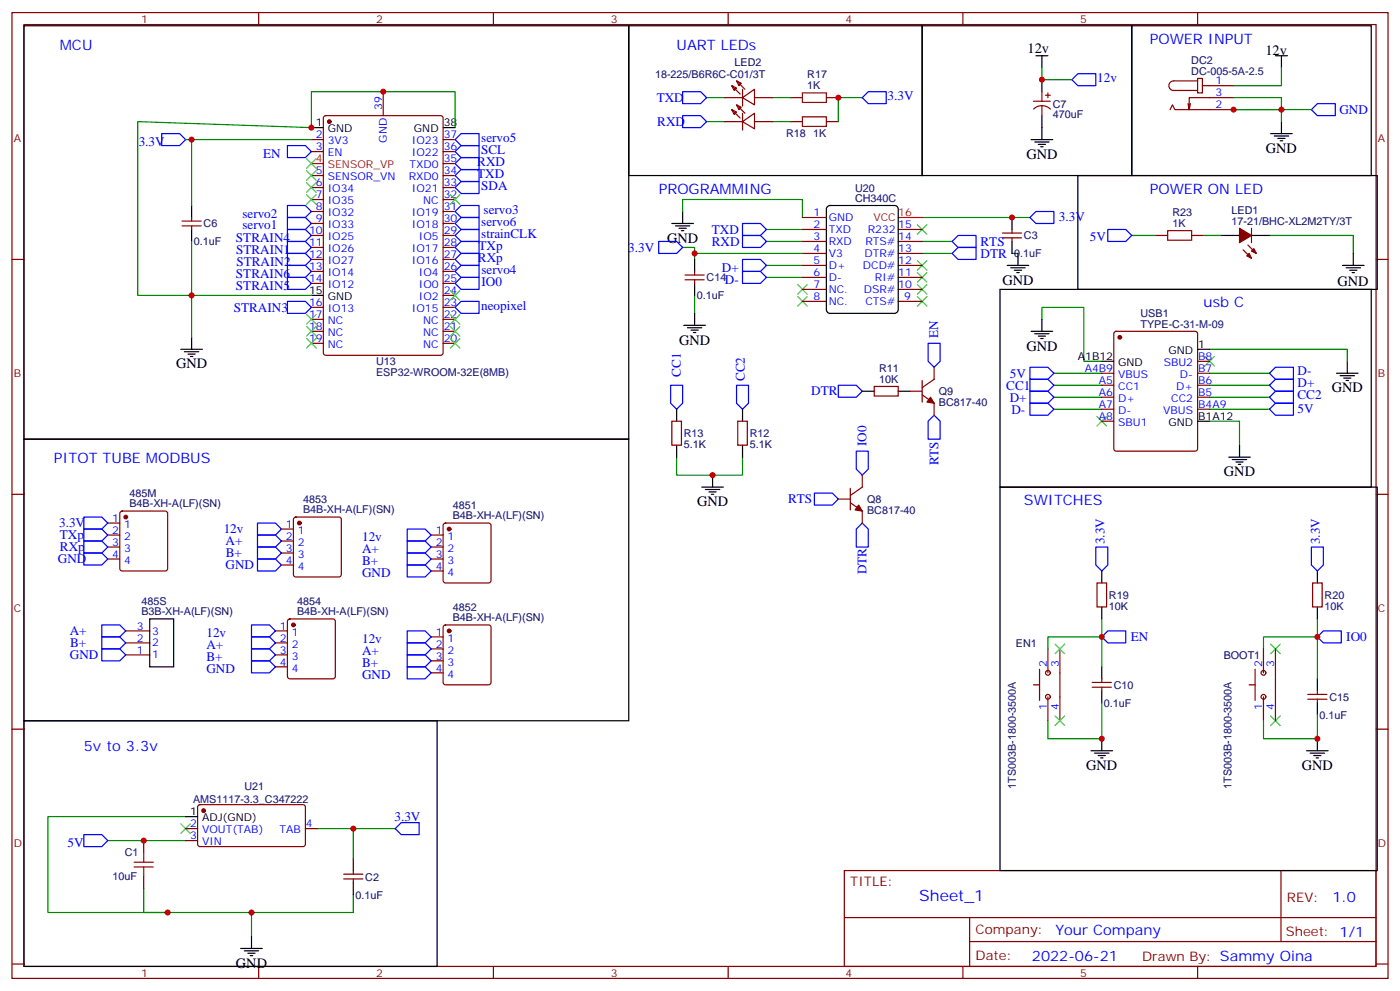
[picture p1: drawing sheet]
<svg xmlns="http://www.w3.org/2000/svg" width="412mm" height="292mm" viewBox="0 0 412 292" stroke-linecap="round" stroke-linejoin="round" font-family="sans-serif">
<g fill="none" stroke="#870000" stroke-width=".35">
<path d="M3.5 3.7h405.4v284.3h-405.4zM7.1 7.2h398.2v277.3h-398.2zM76.2 3.7v3.5M145.3 3.7v3.5M214.5 3.7v3.5M283.6 3.7v3.5M352.8 3.7v3.5M95.5 34.2l.5-.2h33.8l.7 .5v69.4l-.4 .6-34.1 .1-.7-.5-.1-69.4zM112.9 27v7M213.4 35.8h5.3M213.4 28.8h5.3M215.5 25.2l1.5 .7-.7 .7z"/>
<path d="M215.5 32.3l1.5 .7-.7 .7zM215.5 25.2l2.5 2.5M215.5 32.3l2.5 2.4M217 23.8l1.4 .7-.7 .7zM217 30.9l1.4 .7-.7 .7zM217 23.8l2.4 2.5M217 30.9l2.4 2.4M218.7 28.8l3.5-2.5v4.6zM218.7 35.8l3.5-2.5v4.6zM218.7 26.3v4.9M218.7 33.3v5M222.2 35.8h5.3"/>
<path d="M222.2 28.8h5.3M232.8 35.8h3.6M232.8 28.8h3.6M243.4 35.8h3.5M243.4 28.8h3.5M304.4 29.8h5M304.5 32.1a3.5 3.5 0 0 1 4.9 0M306.9 27v2.8M306.9 31.2v2.8M308 28h1.4M308.7 27.3v1.5M344.7 32.3l.7-1.4 .7 1.4h17.3"/>
<path d="M350.7 30.5l-.4 1.8M352.8 23.1h1.4v4.2h-1.4zM352.8 23.8h-7.1a1.41 1.41 0 0 0-1.4 1.4 1.41 1.41 0 0 0 1.4 1.4h7.1M354.2 25.2h9.2M363.4 28.8h-13.1v3.5l-.3-1.8M91.7 41.1h3.5M91.7 44.6h3.5M91.7 51.7h3.5M91.7 55.2h3.5M91.7 58.7h3.5M130.5 41.1h3.6M130.5 44.6h3.6"/>
<path d="M130.5 48.2h3.6M130.5 51.7h3.6M130.5 55.2h3.6M130.5 58.7h3.6M3.5 76.4h3.6M53.6 66.5h5.7M53.6 65.1h5.7M56.4 64v1.1M56.4 66.5v1.1M91.7 76.4h3.5M91.7 69.3h3.5M91.7 62.3h3.5"/>
<path d="M91.7 65.8h3.5M91.7 72.8h3.5M91.7 79.9h3.5M130.5 76.4h3.6M130.5 69.3h3.6M130.5 62.3h3.6M130.5 65.8h3.6M130.5 72.8h3.6M130.5 79.9h3.6M204.6 79.9v1.1M236.4 67.6h7M236.4 71.1h7"/>
<path d="M236.4 74.6h7M236.4 78.1h7M236.4 64h7M264.6 67.6h7M264.6 71.1h7M264.6 74.6h7M264.6 78.1h7M295.3 70h5.6M295.3 68.6h5.6M298.1 67.6v1M298.1 70v1.1M340.4 69.3h3.6"/>
<path d="M351 69.3h3.5M366.2 73.6l2.5 2.4M367.6 72.1l2.5 2.5M368.7 67.2v4.2M405.3 76.4h3.6M91.7 83.4h3.5M91.7 90.5h3.5M91.7 94h3.5M91.7 97.5h3.5M130.5 83.4h3.6M130.5 87h3.6M130.5 90.5h3.6"/>
<path d="M130.5 94h3.6M130.5 97.5h3.6M201.8 82.4h5.6M201.8 81h5.6M204.6 82.4v1M236.4 81.7h7M236.4 85.2h7M236.4 88.7h7M264.6 81.7h7M264.6 85.2h7M264.6 88.7h7M328.3 97.7l.5-.2h23.3l.5 .2 .2 .5v33.9l-.3 .5-.4 .2h-23.3l-.5-.2-.2-.5v-33.9z"/>
<path d="M91.7 101.1h3.5M130.5 101.1h3.6M257.5 113.8h7.1v2.8h-7.1zM268.1 115.2h3.5M271.6 116.2l3.6 2.5v3.5M271.6 112v6.4M275.2 108.1v3.6l-3.6 2.4M324.6 109.9h3.5M324.6 113.4h3.5M324.6 116.9h3.5M352.8 109.9h3.5M352.8 113.4h3.5"/>
<path d="M352.8 116.9h3.5M352.8 106.4h3.5M197.9 124h2.8v7.1h-2.8zM217.3 124h2.8v7.1h-2.8zM254 139.9v3.5l-3.5 2.5M324.6 120.5h3.5M324.6 124h3.5M352.8 120.5h3.5M3.5 145.5h3.6M31.7 154h3.6M31.7 157.5h3.6M35.5 150.7l.5-.2h12.7l.5 .2 .2 .5v16.2l-.2 .5-.5 .2h-12.7l-.5-.2-.2-.5v-16.2z"/>
<path d="M82.9 155.8h3.5M82.9 159.3h3.5M86.7 152.4l.4-.2h12.7l.5 .2 .2 .5v16.3l-.2 .5-.5 .2h-12.7l-.5-.3-.2-.4v-16.3zM127 157.5h3.5M130.8 154.2l.4-.2h12.7l.5 .2 .2 .5v16.2l-.2 .5-.5 .2h-12.7l-.5-.2-.2-.5v-16.2zM246.9 146.9h3.6M250.5 148l3.5 2.5v3.5M250.5 143.8v6.3M405.3 145.5h3.6M31.7 161h3.6M31.7 164.6h3.6M82.9 162.8h3.5"/>
<path d="M82.9 166.3h3.5M127 161h3.5M127 164.6h3.5M127 168.1h3.5M323.1 171.6h2.9v7.1h-2.9zM386.6 171.6h2.9v7.1h-2.9zM37 185.7h7.1M37 189.3h7.1M37 192.8h7.1M81.1 185.7h3.6M81.1 189.3h3.6M81.1 192.8h3.6"/>
<path d="M81.1 196.3h3.6M84.9 182.4l.5-.2h12.7l.5 .2 .2 .5v16.2l-.3 .5-.4 .2h-12.7l-.5-.2-.2-.5v-16.2zM127 187.5h3.5M127 191h3.5M127 194.6h3.5M127 198.1h3.5M130.8 184.2l.4-.2h12.7l.5 .2 .2 .5v16.2l-.2 .5-.5 .2h-12.7l-.5-.2-.2-.5v-16.2zM306.2 197v9.2M308.7 191v7.1M312.2 191v21.2M324.6 199.8v1.1M369.7 197v9.2"/>
<path d="M372.2 191v7.1M375.7 191v21.2M3.5 214.7h3.6M304.4 201.6h1.8M308.7 205.1v7.1M321.7 202.3h5.7M321.7 200.9h5.7M324.6 202.3v1.1M367.9 201.6h1.8M372.2 205.1v7.1M385.2 205.8h5.7M385.2 204.4h5.7"/>
<path d="M388.1 203.4v1M388.1 205.8v1.1M405.3 214.7h3.6M58.4 237.1l.5-.2h30.6l.5 .7-.1 11.2-.6 .4h-30.7l-.4-.7v-10.9zM42.3 247.5v3.5M42.3 258.1v3.5M54.7 243.9h3.5M54.7 247.5h3.5M90 243.9h3.5M101.2 258.8h5.7M101.2 257.4h5.7M104.1 256.3v1.1"/>
<path d="M104.1 258.8v1M248.7 256.3h156.6v28.2h-156.6zM377.3 256.3v20.9M248.7 270.1h156.5M285.6 277.2h119.6M285.6 270.1v14.2M3.5 283.8h3.6M76.2 284.5v3.5M145.3 284.5v3.5M214.5 284.5v3.5M283.6 284.5v3.5M352.8 284.5v3.5"/>
<path d="M405.3 283.8h3.6"/>
<circle cx="308.7" cy="198.1" r=".71"/>
<circle cx="372.2" cy="198.1" r=".71"/>
<circle cx="308.7" cy="205.1" r=".71"/>
<circle cx="372.2" cy="205.1" r=".71"/>
</g>
<g fill="none" stroke="#000" stroke-width=".35">
<path d="M7.1 7.6h178.1v121.7h-178.1zM185.2 7.6h86.4v44.1h-86.4zM271.6 7.6h61.8v44.1h-61.8zM305.2 16.4h3.5M306.9 16.4v3.5M333.4 7.6h70.5v44.1h-70.5zM375.7 16.4h3.5M377.5 16.4v3.5M91.7 37.6h3.5M130.5 37.6h3.6M306.9 23.5v3.5M306.9 34v7.1"/>
<path d="M374.3 39.3h6.3M377.5 35.8v3.5M303.7 41.1h6.4M304.8 41.8h4.2M305.9 42.5h2.1M306.6 43.2h.7M317.5 51.7h88.2v33.5h-88.2zM375.4 40h4.2M376.4 40.7h2.1M377.1 41.5h.7M56.4 60.5v3.5M56.4 67.6v3.5"/>
<path d="M197.9 65.8h6.4M199 66.5h4.2M200 67.2h2.1M200.7 67.9h.7M201.1 62.3v3.5M204.6 76.4v3.5M243.7 60.9l.8-.4h19l.9 .4 .2 .7v29.6l-.5 .8-.6 .3h-19l-.9-.5-.2-.6v-29.6zM296.7 78.1h6.3M297.7 78.8h4.3M298.1 64v3.6M298.1 71.1v3.5M298.8 79.6h2.1"/>
<path d="M299.9 74.6v3.5M359.8 69.3h5.3M368.7 69.3h5.2M395.5 78.1h6.3M396.5 78.8h4.3M397.6 79.6h2.1M398.6 74.6v3.5M56.4 99.3v3.5M91.7 87h3.5M201.4 95.8h6.4M202.5 96.5h4.2M203.6 97.2h2.1"/>
<path d="M204.3 97.9h.7M204.6 83.4v3.6M204.6 92.3v3.5M294.6 85.2h109.3v58.2h-109.3zM299.5 80.3h.7M303.7 97.5h6.4M304.8 98.2h4.2M305.9 99h2.1M306.6 99.7h.7M306.9 94v3.5M398.3 80.3h.7M53.3 102.8h6.3"/>
<path d="M54.3 103.5h4.3M55.4 104.2h2.1M56.1 105h.7M254 115.2h3.5M264.6 115.2h3.5M324.6 106.4h3.5M352.8 102.8h3.5M393.7 109.9h6.3M394.8 110.6h4.2M395.8 111.3h2.1M396.5 112h.7M396.9 106.4v3.5"/>
<path d="M7.1 129.3h178.1v82.9h-178.1zM199.3 120.5v3.5M199.3 131.1v3.5M209.9 139.9v3.5M218.7 120.5v3.5M218.7 131.1v3.5M352.8 124h3.5M361.9 134.6h6.4M363 135.3h4.2M364.1 136h2.1M364.8 136.7h.7M365.1 131.1v3.5"/>
<path d="M206.7 143.4h6.4M207.8 144.1h4.2M208.8 144.8h2.2M209.5 145.5h.8M294.6 143.4h111.1v112.9h-111.1zM324.6 168.1v3.5M324.6 178.7v3.5M388.1 168.1v3.5M388.1 178.7v3.5M44.1 182.2h7.1v14.1h-7.1zM324.6 196.3v3.5M388.1 199.8v3.6"/>
<path d="M7.1 212.2h121.7v72.3h-121.7zM324.6 203.4v3.5M324.6 217.5v3.5M388.1 206.9v3.5M388.1 217.5v3.5M321.4 221h6.3M322.4 221.7h4.3M323.5 222.4h2.1M324.2 223.1h.7M384.9 221h6.3M385.9 221.7h4.3M387 222.4h2.1"/>
<path d="M387.7 223.1h.7M54.7 240.4h3.5M104.1 252.8v3.5M104.1 259.8v3.5M70.9 279.2h6.4M72 279.9h4.2M74.1 275.7v3.5M73 280.6h2.1M73.7 281.3h.7"/>
</g>
<g fill="#870000" stroke="#870000" stroke-width=".35">
<path d="M365.1 67.2l3.6 2.1-3.6 2.1z"/>
<path d="M369.4 73.2l.7 1.4-1.4-.7z"/>
<path d="M367.2 75.3l.7-.7 .8 1.4z"/>
<path d="M252.9 148.7l1.1 1.8-2.1-.4z"/>
<path d="M274.1 116.9l1.1 1.8-2.2-.3z"/>
<circle cx="37" cy="152.2" r=".53"/>
<circle cx="88.2" cy="154" r=".53"/>
<circle cx="132.3" cy="155.8" r=".53"/>
<circle cx="132.3" cy="185.7" r=".53"/>
<circle cx="86.4" cy="184" r=".53"/>
<circle cx="329.8" cy="99.3" r=".53"/>
<circle cx="60" cy="238.7" r=".53"/>
<circle cx="97" cy="35.8" r=".53"/>
</g>
<g fill="none" stroke="#00f" stroke-width=".35">
<path d="M47.6 39.3h5.3l1.8 1.8-1.8 1.8h-5.3zM201.1 27h5.3l1.7 1.8-1.7 1.7h-5.3zM201.1 34h5.3l1.7 1.8-1.7 1.8h-5.3zM254 28.8l1.8-1.8h5.3v3.5h-5.3zM317.5 21.7h5.3v3.5h-5.3l-1.8-1.7zM386.3 32.3l1.8-1.8h5.2v3.5h-5.2zM84.7 42.9h5.3l1.7 1.7-1.7 1.8h-5.3zM134.1 51.7l1.7-1.8h5.3v3.5h-5.3zM134.1 48.2l1.7-1.8h5.3v3.5h-5.3zM134.1 44.6l1.7-1.7h5.3v3.5h-5.3zM134.1 41.1l1.7-1.8h5.3v3.6h-5.3zM135.8 53.4h5.3v3.6h-5.3l-1.7-1.8z"/>
<path d="M84.7 74.6h5.3l1.7 1.8-1.7 1.7h-5.3zM84.7 71.1h5.3l1.7 1.7-1.7 1.8h-5.3zM84.7 78.1h5.3l1.7 1.8-1.7 1.8h-5.3zM84.7 67.6h5.3l1.7 1.7-1.7 1.8h-5.3zM84.7 64h5.3l1.7 1.8-1.7 1.8h-5.3zM84.7 60.5h5.3l1.7 1.8-1.7 1.7h-5.3zM134.1 79.9l1.7-1.8h5.3v3.6h-5.3zM134.1 69.3l1.7-1.7h5.3v3.5h-5.3zM134.1 65.8l1.7-1.8h5.3v3.6h-5.3zM134.1 62.3l1.7-1.8h5.3v3.5h-5.3zM134.1 72.8l1.7-1.7h5.3v3.5h-5.3zM134.1 76.4l1.7-1.8h5.3v3.5h-5.3z"/>
<path d="M194 71.1h5.3l1.8 1.7-1.8 1.8h-5.3zM218.7 79.9h5.3l1.8 1.8-1.8 1.7h-5.3zM218.7 76.4h5.3l1.8 1.7-1.8 1.8h-5.3zM218.7 69.3h5.3l1.8 1.8-1.8 1.7h-5.3zM218.7 65.8h5.3l1.8 1.8-1.8 1.7h-5.3zM280.5 74.6l1.7-1.8h5.3v3.6h-5.3zM282.2 69.3h5.3v3.5h-5.3l-1.7-1.7zM303.4 64l1.8-1.7h5.2v3.5h-5.2zM326.3 67.6h5.3l1.8 1.7-1.8 1.8h-5.3zM84.7 88.7h5.3l1.7 1.8-1.7 1.8h-5.3zM84.7 81.7h5.3l1.7 1.7-1.7 1.8h-5.3zM134.1 90.5l1.7-1.8h5.3v3.6h-5.3z"/>
<path d="M134.1 83.4l1.7-1.7h5.3v3.5h-5.3zM197.6 113.4h3.5v5.3l-1.8 1.8-1.7-1.8zM217 113.4h3.5v5.3l-1.8 1.8-1.7-1.8zM246.9 113.4h5.3l1.8 1.8-1.8 1.7h-5.3zM273.4 101.1h3.5v5.3l-1.7 1.7-1.8-1.7zM303.4 118.7h5.3l1.7 1.8-1.7 1.7h-5.3zM303.4 115.2h5.3l1.7 1.7-1.7 1.8h-5.3zM303.4 111.7h5.3l1.7 1.7-1.7 1.8h-5.3zM303.4 108.1h5.3l1.7 1.8-1.7 1.8h-5.3zM373.9 113.4l1.8-1.7h5.3v3.5h-5.3zM373.9 109.9l1.8-1.8h5.3v3.6h-5.3zM373.9 116.9l1.8-1.7h5.3v3.5h-5.3z"/>
<path d="M252.2 132.8h3.6v5.3l-1.8 1.8-1.8-1.8zM275.2 122.2l1.7 1.8v5.3h-3.5v-5.3zM373.9 120.5l1.8-1.8h5.3v3.5h-5.3zM24.7 152.2h5.3l1.7 1.8-1.7 1.8h-5.3zM24.7 155.8h5.3l1.7 1.7-1.7 1.8h-5.3zM24.7 159.3h5.3l1.7 1.7-1.7 1.8h-5.3zM75.8 154h5.3l1.8 1.8-1.8 1.7h-5.3zM75.8 157.5h5.3l1.8 1.8-1.8 1.7h-5.3zM119.9 155.8h5.3l1.8 1.7-1.8 1.8h-5.3zM119.9 159.3h5.3l1.8 1.7-1.8 1.8h-5.3zM239.9 145.2h5.3l1.7 1.7-1.7 1.8h-5.3zM254 154l1.8 1.8v5.2h-3.6v-5.2z"/>
<path d="M24.7 162.8h5.3l1.7 1.8-1.7 1.7h-5.3zM75.8 164.6h5.3l1.8 1.7-1.8 1.8h-5.3zM75.8 161h5.3l1.8 1.8-1.8 1.8h-5.3zM119.9 162.8h5.3l1.8 1.8-1.8 1.7h-5.3zM119.9 166.3h5.3l1.8 1.8-1.8 1.8h-5.3zM322.8 161h3.5v5.3l-1.7 1.8-1.8-1.8zM386.3 161h3.5v5.3l-1.7 1.8-1.8-1.8zM30 184h5.3l1.7 1.7-1.7 1.8h-5.3zM30 187.5h5.3l1.7 1.8-1.7 1.7h-5.3zM30 191h5.3l1.7 1.8-1.7 1.8h-5.3zM74.1 184h5.3l1.7 1.7-1.7 1.8h-5.3zM74.1 187.5h5.3l1.7 1.8-1.7 1.7h-5.3z"/>
<path d="M74.1 191h5.3l1.7 1.8-1.7 1.8h-5.3zM74.1 194.6h5.3l1.7 1.7-1.7 1.8h-5.3zM119.9 185.7h5.3l1.8 1.8-1.8 1.8h-5.3zM119.9 189.3h5.3l1.8 1.7-1.8 1.8h-5.3zM119.9 192.8h5.3l1.8 1.8-1.8 1.7h-5.3zM119.9 196.3h5.3l1.8 1.8-1.8 1.7h-5.3zM324.6 187.5l1.7-1.8h5.3v3.6h-5.3zM388.1 187.5l1.7-1.8h5.3v3.6h-5.3zM24.7 245.7h5.3l1.7 1.8-1.7 1.7h-5.3zM116.4 243.9l1.8-1.7h5.3v3.5h-5.3z"/>
</g>
<path d="M236.4 34.4h7v2.8h-7zM236.4 27.3h7v2.9h-7zM344 67.9h7v2.8h-7zM39.5 255.2h5.7M39.5 253.8h5.7M42.3 251v2.8M42.3 255.2v2.9" fill="none" stroke="#a10000" stroke-width=".35"/>
<g fill="none" stroke="#008700" stroke-width=".35">
<path d="M306.9 19.9v3.6h8.8M377.5 19.9v5.3h-14.1M134.1 37.6v-10.6h-42.4v10.6l-51.1-1.8v51.2h15.8v-15.9M208.1 28.8h5.3M208.1 35.8h5.3M227.5 28.8h5.3M227.5 35.8h5.3M254 28.8h-7.1v7M363.4 28.8h14.1v7M377.5 32.3h-14.1h22.9M54.7 41.1h37M56.4 41.1v19.4"/>
<path d="M201.1 72.8h3.5v3.6M201.1 62.3v-3.6h35.3v5.3M204.6 74.6h31.8M225.8 78.1h10.6M225.8 71.1h10.6M225.8 67.6h10.6M271.6 71.1h8.9M271.6 74.6h8.9M271.6 64h31.8M298.1 74.6h1.8M333.4 69.3h7M354.5 69.3h5.3"/>
<path d="M373.9 69.3h24.7v5.3M91.7 87h-35.3v12.3M204.6 87v5.3M225.8 81.7h10.6M306.9 94v-3.5h12.4v15.9h5.3M310.4 116.9h14.2M310.4 113.4h14.2M310.4 109.9h14.2M356.3 102.8h40.6v3.6M356.3 116.9h17.6M356.3 113.4h17.6M356.3 109.9h17.6"/>
<path d="M199.3 134.6v5.3h19.4v-5.3M310.4 120.5h14.2M356.3 124h8.8v7.1M356.3 120.5h17.6M308.7 191v-3.5h15.9v8.8M324.6 182.2v5.3M372.2 191v-3.5h15.9v12.3M388.1 182.2v5.3M324.6 206.9v10.6h-15.9v-5.3M388.1 210.4v7.1h-15.9v-5.3M31.7 247.5h23M54.7 240.4h-40.6v28.2h35.3"/>
<path d="M93.5 243.9h22.9M104.1 243.9v8.9M42.3 261.6v7h31.8v7.1M104.1 263.3v5.3h-30"/>
</g>
<g fill="none" stroke="#3c3" stroke-width=".35">
<path d="M90.3 57.3l2.8 2.8M90.3 53.8l2.8 2.8M90.3 50.3l2.8 2.8M90.3 46.7l2.8 2.9M93.1 57.3l-2.8 2.8M93.1 53.8l-2.8 2.8M93.1 50.3l-2.8 2.8M93.1 46.7l-2.8 2.9M132.6 57.3l2.9 2.8M135.5 57.3l-2.9 2.8M270.2 66.1l2.8 2.9M270.2 76.7l2.8 2.9"/>
<path d="M273 66.1l-2.8 2.9M273 76.7l-2.8 2.9M90.3 99.7l2.8 2.8M90.3 96.1l2.8 2.9M90.3 92.6l2.8 2.8M93.1 99.7l-2.8 2.8M93.1 96.1l-2.8 2.9M93.1 92.6l-2.8 2.8M132.6 99.7l2.9 2.8M132.6 96.1l2.9 2.9M132.6 92.6l2.9 2.8M132.6 85.5l2.9 2.9"/>
<path d="M135.5 99.7l-2.9 2.8M135.5 96.1l-2.9 2.9M135.5 92.6l-2.9 2.8M135.5 85.5l-2.9 2.9M234.9 87.3l2.9 2.8M234.9 83.8l2.9 2.8M237.8 87.3l-2.9 2.8M237.8 83.8l-2.9 2.8M270.2 87.3l2.8 2.8M270.2 83.8l2.8 2.8M270.2 80.3l2.8 2.8M273 87.3l-2.8 2.8"/>
<path d="M273 83.8l-2.8 2.8M273 80.3l-2.8 2.8M354.9 105l2.8 2.8M357.7 105l-2.8 2.8M323.1 122.6l2.9 2.8M326 122.6l-2.9 2.8M310.8 189.6l2.8 2.8M313.6 189.6l-2.8 2.8M374.3 189.6l2.8 2.8M377.1 189.6l-2.8 2.8M310.8 210.8l2.8 2.8M313.6 210.8l-2.8 2.8"/>
<path d="M374.3 210.8l2.8 2.8M377.1 210.8l-2.8 2.8M53.3 242.5l2.8 2.9M56.1 242.5l-2.8 2.9"/>
</g>
<path d="M91.7 48.2h3.5M264.6 64h7" fill="none" stroke="#f00" stroke-width=".35"/>
<g fill="#c00">
<circle cx="246.9" cy="28.8" r=".88"/>
<circle cx="209.9" cy="139.9" r=".88"/>
<circle cx="204.6" cy="74.6" r=".88"/>
<circle cx="298.1" cy="64" r=".88"/>
<circle cx="324.6" cy="187.5" r=".88"/>
<circle cx="388.1" cy="187.5" r=".88"/>
<circle cx="388.1" cy="217.5" r=".88"/>
<circle cx="324.6" cy="217.5" r=".88"/>
<circle cx="74.1" cy="268.6" r=".88"/>
<circle cx="49.4" cy="268.6" r=".88"/>
<circle cx="104.1" cy="243.9" r=".88"/>
<circle cx="42.3" cy="247.5" r=".88"/>
<circle cx="56.4" cy="87" r=".88"/>
<circle cx="56.4" cy="41.1" r=".88"/>
<circle cx="112.9" cy="27" r=".88"/>
<circle cx="91.7" cy="37.6" r=".88"/>
<circle cx="306.9" cy="23.5" r=".88"/>
<circle cx="377.5" cy="32.3" r=".88"/>
<circle cx="363.4" cy="32.3" r=".88"/>
</g>
<text font-size="4.6" fill="#00f" x="270.8" y="265.3">Sheet_1</text>
<g font-size="4.2" fill="#00f">
<text x="17.6" y="14.6">MCU</text>
<text x="199.3" y="14.6">UART LEDs</text>
<text x="338.7" y="12.9">POWER INPUT</text>
<text x="194" y="57">PROGRAMMING</text>
<text x="338.7" y="57">POWER ON LED</text>
<text x="354.5" y="90.5">usb C</text>
<text x="15.9" y="136.3">PITOT TUBE MODBUS</text>
<text x="301.6" y="148.7">SWITCHES</text>
<text x="24.7" y="221">5v to 3.3v</text>
<text x="392.5" y="265.6">1.0</text>
<text x="310.9" y="275.1">Your Company</text>
<text x="304" y="282.9">2022-06-21</text>
</g>
<g font-size="4.2">
<text x="302.7" y="15.7">12v</text>
<text x="372.8" y="16.1">12v</text>
<text x="302.3" y="46.7">GND</text>
<text x="372.9" y="45">GND</text>
<text x="196.5" y="71.4">GND</text>
<text x="295.3" y="83.8">GND</text>
<text x="394" y="84.3">GND</text>
<text x="200" y="101.4">GND</text>
<text x="302.3" y="103.2">GND</text>
<text x="51.9" y="108.5">GND</text>
<text x="392.3" y="115.5">GND</text>
<text x="360.5" y="140.2">GND</text>
<text x="205.3" y="149">GND</text>
<text x="320" y="226.7">GND</text>
<text x="383.5" y="226.7">GND</text>
<text x="69.5" y="284.9">GND</text>
</g>
<g font-size="3.9" fill="#00f">
<text x="193.5" y="30">TXD</text>
<text x="261.5" y="29.5">3.3V</text>
<text x="323.2" y="24.2">12v</text>
<text x="394.6" y="33.5">GND</text>
<text x="141.8" y="41.9">servo5</text>
<text x="193.6" y="37">RXD</text>
<text x="40.9" y="42.9">3.3V</text>
<text x="77.5" y="46.4">EN</text>
<text x="141.8" y="45.4">SCL</text>
<text x="140.6" y="52.3">TXD</text>
<text x="140.6" y="48.8">RXD</text>
<text x="141.8" y="56">SDA</text>
<text x="71.4" y="64">servo2</text>
<text x="142.5" y="62.9">servo3</text>
<text x="311.9" y="65.2">3.3V</text>
<text x="69.5" y="71.1">STRAIN4</text>
<text x="71.4" y="67.6">servo1</text>
<text x="141.8" y="70">strainCLK</text>
<text x="141.8" y="66.5">servo6</text>
<text x="209.7" y="68.9">TXD</text>
<text x="321.1" y="71.1">5V</text>
<text x="69.5" y="74.8">STRAIN1</text>
<text x="140.8" y="77.2">RXp</text>
<text x="141" y="73.7">TXp</text>
<text x="185.1" y="74.2">3.3V</text>
<text x="209.7" y="72.4">RXD</text>
<text x="288.8" y="75.9">DTR</text>
<text x="288.8" y="72.3">RTS</text>
<text x="69.5" y="81.7">STRAIN6</text>
<text x="69.7" y="78.3">STRAIN2</text>
<text x="141.8" y="80.6">servo4</text>
<text x="212.7" y="80">D+</text>
<text x="213.5" y="83.5">D-</text>
<text x="69.5" y="85.3">STRAIN5</text>
<text x="141.8" y="84.1">IO0</text>
<text x="68.9" y="91.7">STRAIN3</text>
<text x="141.8" y="91.2">neopixel</text>
<text x="276.4" y="99.6" transform="rotate(-90 276.4 99.6)">EN</text>
<text x="200.5" y="110.9" transform="rotate(-90 200.5 110.9)">CC1</text>
<text x="219.4" y="112.2" transform="rotate(-90 219.4 112.2)">CC2</text>
<text x="297.5" y="111.2">5V</text>
<text x="382.2" y="110.5">D-</text>
<text x="239" y="116.4">DTR</text>
<text x="296.4" y="114.7">CC1</text>
<text x="297.5" y="118.3">D+</text>
<text x="382.2" y="117.6">CC2</text>
<text x="382.2" y="114.1">D+</text>
<text x="297.9" y="121.8">D-</text>
<text x="382.2" y="121.7">5V</text>
<text x="255.2" y="131.4" transform="rotate(-90 255.2 131.4)">IO0</text>
<text x="276.5" y="137" transform="rotate(-90 276.5 137)">RTS</text>
<text x="232.2" y="148.2">RTS</text>
<text x="17.4" y="155.2">3.3V</text>
<text x="17.7" y="158.8">TXp</text>
<text x="65.9" y="157">12v</text>
<text x="66.4" y="160.5">A+</text>
<text x="106.7" y="159.3">12v</text>
<text x="325.3" y="160.3" transform="rotate(-90 325.3 160.3)">3.3V</text>
<text x="388.8" y="160.3" transform="rotate(-90 388.8 160.3)">3.3V</text>
<text x="17.1" y="165.8">GND</text>
<text x="17.7" y="162.3">RXp</text>
<text x="66.5" y="167.6">GND</text>
<text x="66.5" y="164.1">B+</text>
<text x="106.7" y="162.8">A+</text>
<text x="106.7" y="166.3">B+</text>
<text x="106.7" y="169.9">GND</text>
<text x="255.2" y="169" transform="rotate(-90 255.2 169)">DTR</text>
<text x="20.6" y="187">A+</text>
<text x="20.7" y="190.5">B+</text>
<text x="60.8" y="187.5">12v</text>
<text x="60.8" y="191">A+</text>
<text x="106.7" y="189.3">12v</text>
<text x="333.1" y="188.7">EN</text>
<text x="396.6" y="188.7">IO0</text>
<text x="20.6" y="194">GND</text>
<text x="60.8" y="194.6">B+</text>
<text x="106.7" y="192.8">A+</text>
<text x="106.7" y="196.3">B+</text>
<text x="60.8" y="198.1">GND</text>
<text x="106.7" y="199.9">GND</text>
<text x="116.2" y="241.7">3.3V</text>
<text x="19.9" y="249.3">5V</text>
</g>
<g font-size="3.9" fill="#800">
<text x="250.5" y="260.9">TITLE:</text>
<text x="379.1" y="265.6">REV:</text>
<text x="287.4" y="275.1">Company:</text>
<text x="378.7" y="275.7">Sheet: 1/1</text>
<text x="287.4" y="282.8">Date:</text>
<text x="336.4" y="282.8">Drawn By: Sammy Oina</text>
</g>
<g font-size="3.2" fill="#800">
<text x="41.6" y="6.7">1</text>
<text x="110.8" y="6.7">2</text>
<text x="179.9" y="6.7">3</text>
<text x="249.1" y="6.7">4</text>
<text x="318.2" y="6.7">5</text>
<text x="4.1" y="41.8">A</text>
<text x="405.9" y="41.8">A</text>
<text x="4.1" y="110.9">B</text>
<text x="405.9" y="110.9">B</text>
<text x="4.1" y="180.1">C</text>
<text x="405.9" y="180.1">C</text>
<text x="4.1" y="249.2">D</text>
<text x="405.9" y="249.2">D</text>
<text x="41.6" y="287.5">1</text>
<text x="110.8" y="287.5">2</text>
<text x="179.9" y="287.5">3</text>
<text x="249.1" y="287.5">4</text>
<text x="318.2" y="287.5">5</text>
</g>
<g font-size="3.2" fill="#000080">
<text x="193" y="22.8">18-225/B6R6C-C01/3T</text>
<text x="216.4" y="19.6">LED2</text>
<text x="237.8" y="23.1">R17</text>
<text x="350.9" y="22">DC-005-5A-2.5</text>
<text x="350.9" y="18.9">DC2</text>
<text x="237.8" y="26.3">1K</text>
<text x="310.1" y="34.8">470uF</text>
<text x="310.1" y="31.7">C7</text>
<text x="231.6" y="40.4">R18</text>
<text x="239.5" y="40.4">1K</text>
<text x="251.9" y="59.3">CH340C</text>
<text x="251.9" y="56.4">U20</text>
<text x="345.4" y="63.7">R23</text>
<text x="362.8" y="63">LED1</text>
<text x="60" y="67">C6</text>
<text x="301.6" y="70.5">C3</text>
<text x="345.4" y="66.9">1K</text>
<text x="362.8" y="66.1">17-21/BHC-XL2M2TY/3T</text>
<text x="57.1" y="72.3">0.1uF</text>
<text x="298.7" y="75.8">0.1uF</text>
<text x="208.1" y="82.8">C14</text>
<text x="205.2" y="88.1">0.1uF</text>
<text x="336" y="93.3">USB1</text>
<text x="336" y="96.5">TYPE-C-31-M-09</text>
<text x="110.8" y="107.4">U13</text>
<text x="110.8" y="110.6">ESP32-WROOM-32E(8MB)</text>
<text x="258.9" y="112.7">10K</text>
<text x="259" y="109.5">R11</text>
<text x="276.6" y="119.5">BC817-40</text>
<text x="276.6" y="116.3">Q9</text>
<text x="201.4" y="131.9">5.1K</text>
<text x="201.4" y="128.7">R13</text>
<text x="220.8" y="131.9">5.1K</text>
<text x="220.8" y="128.7">R12</text>
<text x="38.1" y="149.4">B4B-XH-A(LF)(SN)</text>
<text x="38.1" y="146.2">485M</text>
<text x="89.3" y="148">4853</text>
<text x="133.4" y="149.8">4851</text>
<text x="255.4" y="148.1">Q8</text>
<text x="89.3" y="151.2">B4B-XH-A(LF)(SN)</text>
<text x="133.4" y="152.9">B4B-XH-A(LF)(SN)</text>
<text x="255.4" y="151.3">BC817-40</text>
<text x="41.6" y="178">485S</text>
<text x="87.5" y="178">4854</text>
<text x="133.4" y="179.7">4852</text>
<text x="326.7" y="179.5">10K</text>
<text x="326.7" y="176.3">R19</text>
<text x="390.2" y="179.5">10K</text>
<text x="390.2" y="176.3">R20</text>
<text x="41.6" y="181.2">B3B-XH-A(LF)(SN)</text>
<text x="87.5" y="181.2">B4B-XH-A(LF)(SN)</text>
<text x="133.4" y="182.9">B4B-XH-A(LF)(SN)</text>
<text x="299.3" y="190.4">EN1</text>
<text x="360.5" y="193.9">BOOT1</text>
<text x="328.1" y="202.8">C10</text>
<text x="325.2" y="208.1">0.1uF</text>
<text x="391.6" y="206.3">C15</text>
<text x="388.7" y="211.6">0.1uF</text>
<text x="72" y="232.7">U21</text>
<text x="299.2" y="232.3" transform="rotate(-90 299.2 232.3)">1TS003B-1800-3500A</text>
<text x="362.7" y="232.3" transform="rotate(-90 362.7 232.3)">1TS003B-1800-3500A</text>
<text x="56.9" y="236.3">AMS1117-3.3_C347222</text>
<text x="36.7" y="252.1">C1</text>
<text x="33.2" y="259.2">10uF</text>
<text x="107.6" y="259.2">C2</text>
<text x="104.7" y="264.5">0.1uF</text>
</g>
<g font-size="3.2" fill="#00f">
<text x="358.1" y="24.9">1</text>
<text x="358.1" y="28.4">3</text>
<text x="112.5" y="32.3" transform="rotate(-90 112.5 32.3)">39</text>
<text x="358.1" y="31.9">2</text>
<text x="93.1" y="40.7">2</text>
<text x="130.7" y="40.7">37</text>
<text x="93.1" y="44.3">3</text>
<text x="96.6" y="46">EN</text>
<text x="96.6" y="42.5">3V3</text>
<text x="113.9" y="42" transform="rotate(-90 113.9 42)">GND</text>
<text x="121.4" y="42.5">IO23</text>
<text x="121.4" y="46">IO22</text>
<text x="130.7" y="44.3">36</text>
<text x="130.7" y="47.8">35</text>
<text x="93.1" y="51.3">5</text>
<text x="96.6" y="53.1">SENSOR_VN</text>
<text x="120.4" y="53.1">RXD0</text>
<text x="120.6" y="49.6">TXD0</text>
<text x="130.7" y="51.3">34</text>
<text x="93.1" y="58.4">7</text>
<text x="93.1" y="54.9">6</text>
<text x="96.6" y="56.6">IO34</text>
<text x="121.4" y="56.6">IO21</text>
<text x="130.7" y="54.9">33</text>
<text x="130.7" y="58.4">32</text>
<text x="93.1" y="65.4">9</text>
<text x="93.1" y="61.9">8</text>
<text x="96.6" y="63.7">IO32</text>
<text x="96.6" y="60.1">IO35</text>
<text x="121.4" y="63.7">IO19</text>
<text x="124.6" y="60.1">NC</text>
<text x="130.7" y="61.9">31</text>
<text x="130.7" y="65.4">30</text>
<text x="239.6" y="63.7">1</text>
<text x="244.1" y="65.1">GND</text>
<text x="91" y="69">10</text>
<text x="96.6" y="70.7">IO25</text>
<text x="96.6" y="67.2">IO33</text>
<text x="121.4" y="67.2">IO18</text>
<text x="123.4" y="70.7">IO5</text>
<text x="130.7" y="69">29</text>
<text x="239.6" y="70.7">3</text>
<text x="239.6" y="67.2">2</text>
<text x="244.1" y="68.6">TXD</text>
<text x="255.6" y="68.6">R232</text>
<text x="264.6" y="67.2">15</text>
<text x="264.6" y="70.7">14</text>
<text x="91" y="76">12</text>
<text x="91" y="72.5">11</text>
<text x="96.6" y="77.8">IO27</text>
<text x="96.6" y="74.3">IO26</text>
<text x="121.4" y="74.3">IO17</text>
<text x="121.4" y="77.8">IO16</text>
<text x="130.7" y="72.5">28</text>
<text x="130.7" y="76">27</text>
<text x="239.6" y="77.8">5</text>
<text x="239.6" y="74.3">4</text>
<text x="244.1" y="75.7">V3</text>
<text x="244.1" y="72.1">RXD</text>
<text x="254.7" y="75.7">DTR#</text>
<text x="254.9" y="72.1">RTS#</text>
<text x="264.6" y="74.3">13</text>
<text x="264.6" y="77.8">12</text>
<text x="91" y="83.1">14</text>
<text x="91" y="79.6">13</text>
<text x="96.6" y="81.3">IO14</text>
<text x="123.4" y="81.3">IO4</text>
<text x="130.7" y="79.6">26</text>
<text x="130.7" y="83.1">25</text>
<text x="239.6" y="81.3">6</text>
<text x="244.1" y="82.7">D-</text>
<text x="244.1" y="79.2">D+</text>
<text x="254.2" y="79.2">DCD#</text>
<text x="257.7" y="82.7">RI#</text>
<text x="264.6" y="81.3">11</text>
<text x="96.6" y="84.8">IO12</text>
<text x="123.4" y="84.8">IO0</text>
<text x="123.4" y="88.4">IO2</text>
<text x="130.7" y="86.6">24</text>
<text x="239.6" y="88.4">8</text>
<text x="239.6" y="84.8">7</text>
<text x="244.1" y="89.8">NC.</text>
<text x="244.1" y="86.3">NC.</text>
<text x="254.5" y="86.3">DSR#</text>
<text x="254.9" y="89.8">CTS#</text>
<text x="264.6" y="84.8">10</text>
<text x="266.3" y="88.4">9</text>
<text x="91" y="93.7">17</text>
<text x="91" y="90.1">16</text>
<text x="96.6" y="95.4">NC</text>
<text x="96.6" y="91.9">IO13</text>
<text x="121.4" y="91.9">IO15</text>
<text x="124.6" y="95.4">NC</text>
<text x="130.7" y="90.1">23</text>
<text x="130.7" y="93.7">22</text>
<text x="91" y="100.7">19</text>
<text x="91" y="97.2">18</text>
<text x="96.6" y="99">NC</text>
<text x="124.6" y="99">NC</text>
<text x="130.7" y="97.2">21</text>
<text x="130.7" y="100.7">20</text>
<text x="96.6" y="102.5">NC</text>
<text x="124.6" y="102.5">NC</text>
<text x="342.8" y="107.8">SBU2</text>
<text x="353" y="106">B8</text>
<text x="319.5" y="109.5">A4B9</text>
<text x="323.7" y="113.1">A5</text>
<text x="329.4" y="111.3">VBUS</text>
<text x="347.6" y="111.3">D-</text>
<text x="353" y="113.1">B6</text>
<text x="353" y="109.5">B7</text>
<text x="323.7" y="116.6">A6</text>
<text x="329.4" y="114.8">CC1</text>
<text x="329.4" y="118.4">D+</text>
<text x="345" y="118.4">CC2</text>
<text x="346.4" y="114.8">D+</text>
<text x="353" y="116.6">B5</text>
<text x="323.7" y="120.1">A7</text>
<text x="323.7" y="123.6">A8</text>
<text x="329.4" y="121.9">D-</text>
<text x="329.4" y="125.4">SBU1</text>
<text x="342.6" y="121.9">VBUS</text>
<text x="353" y="120.1">B4A9</text>
<text x="33.1" y="153.6">1</text>
<text x="36.6" y="155.4">1</text>
<text x="84.2" y="155.4">1</text>
<text x="33.1" y="157.2">2</text>
<text x="33.1" y="160.7">3</text>
<text x="36.6" y="158.9">2</text>
<text x="84.2" y="158.9">2</text>
<text x="87.7" y="157.2">1</text>
<text x="87.7" y="160.7">2</text>
<text x="128.3" y="157.2">1</text>
<text x="128.3" y="160.7">2</text>
<text x="131.8" y="158.9">1</text>
<text x="33.1" y="164.2">4</text>
<text x="36.6" y="162.5">3</text>
<text x="36.6" y="166">4</text>
<text x="84.2" y="162.5">3</text>
<text x="84.2" y="166">4</text>
<text x="87.7" y="164.2">3</text>
<text x="87.7" y="167.7">4</text>
<text x="128.3" y="164.2">3</text>
<text x="128.3" y="167.7">4</text>
<text x="131.8" y="162.5">2</text>
<text x="131.8" y="166">3</text>
<text x="131.8" y="169.5">4</text>
<text x="40.3" y="185.4">3</text>
<text x="82.5" y="185.4">1</text>
<text x="40.3" y="188.9">2</text>
<text x="44.8" y="190.3">2</text>
<text x="44.8" y="186.8">3</text>
<text x="82.5" y="188.9">2</text>
<text x="86" y="187.1">1</text>
<text x="86" y="190.7">2</text>
<text x="128.3" y="187.1">1</text>
<text x="128.3" y="190.7">2</text>
<text x="131.8" y="188.9">1</text>
<text x="40.3" y="192.4">1</text>
<text x="44.8" y="193.9">1</text>
<text x="82.5" y="192.4">3</text>
<text x="82.5" y="196">4</text>
<text x="86" y="194.2">3</text>
<text x="86" y="197.7">4</text>
<text x="128.3" y="194.2">3</text>
<text x="128.3" y="197.7">4</text>
<text x="131.8" y="192.4">2</text>
<text x="131.8" y="196">3</text>
<text x="308.3" y="196.3" transform="rotate(-90 308.3 196.3)">2</text>
<text x="311.9" y="196.3" transform="rotate(-90 311.9 196.3)">3</text>
<text x="371.8" y="196.3" transform="rotate(-90 371.8 196.3)">2</text>
<text x="375.4" y="196.3" transform="rotate(-90 375.4 196.3)">3</text>
<text x="131.8" y="199.5">4</text>
<text x="308.3" y="208.9" transform="rotate(-90 308.3 208.9)">1</text>
<text x="311.9" y="208.9" transform="rotate(-90 311.9 208.9)">4</text>
<text x="371.8" y="208.9" transform="rotate(-90 371.8 208.9)">1</text>
<text x="375.4" y="208.9" transform="rotate(-90 375.4 208.9)">4</text>
<text x="56" y="243.6">2</text>
<text x="59.5" y="245.4">VOUT(TAB)</text>
<text x="82.4" y="245.4">TAB</text>
<text x="90.1" y="243.6">4</text>
<text x="56" y="247.1">3</text>
<text x="59.5" y="248.9">VIN</text>
</g>
<g font-size="3.2">
<text x="93.1" y="37.2">1</text>
<text x="96.6" y="39">GND</text>
<text x="121.9" y="39">GND</text>
<text x="130.7" y="37.2">38</text>
<text x="91" y="86.6">15</text>
<text x="96.6" y="88.4">GND</text>
<text x="317.5" y="106">A1B12</text>
<text x="329.4" y="107.8">GND</text>
<text x="344.2" y="104.2">GND</text>
<text x="353" y="102.5">1</text>
<text x="344.2" y="125.4">GND</text>
<text x="353" y="123.6">B1A12</text>
<text x="56" y="240.1">1</text>
<text x="59.5" y="241.8">ADJ(GND)</text>
</g>
<g font-size="3.2" fill="#f00">
<text x="93.1" y="47.8">4</text>
<text x="96.6" y="49.6">SENSOR_VP</text>
<text x="257.3" y="65.1">VCC</text>
<text x="264.6" y="63.7">16</text>
</g>
</svg>
